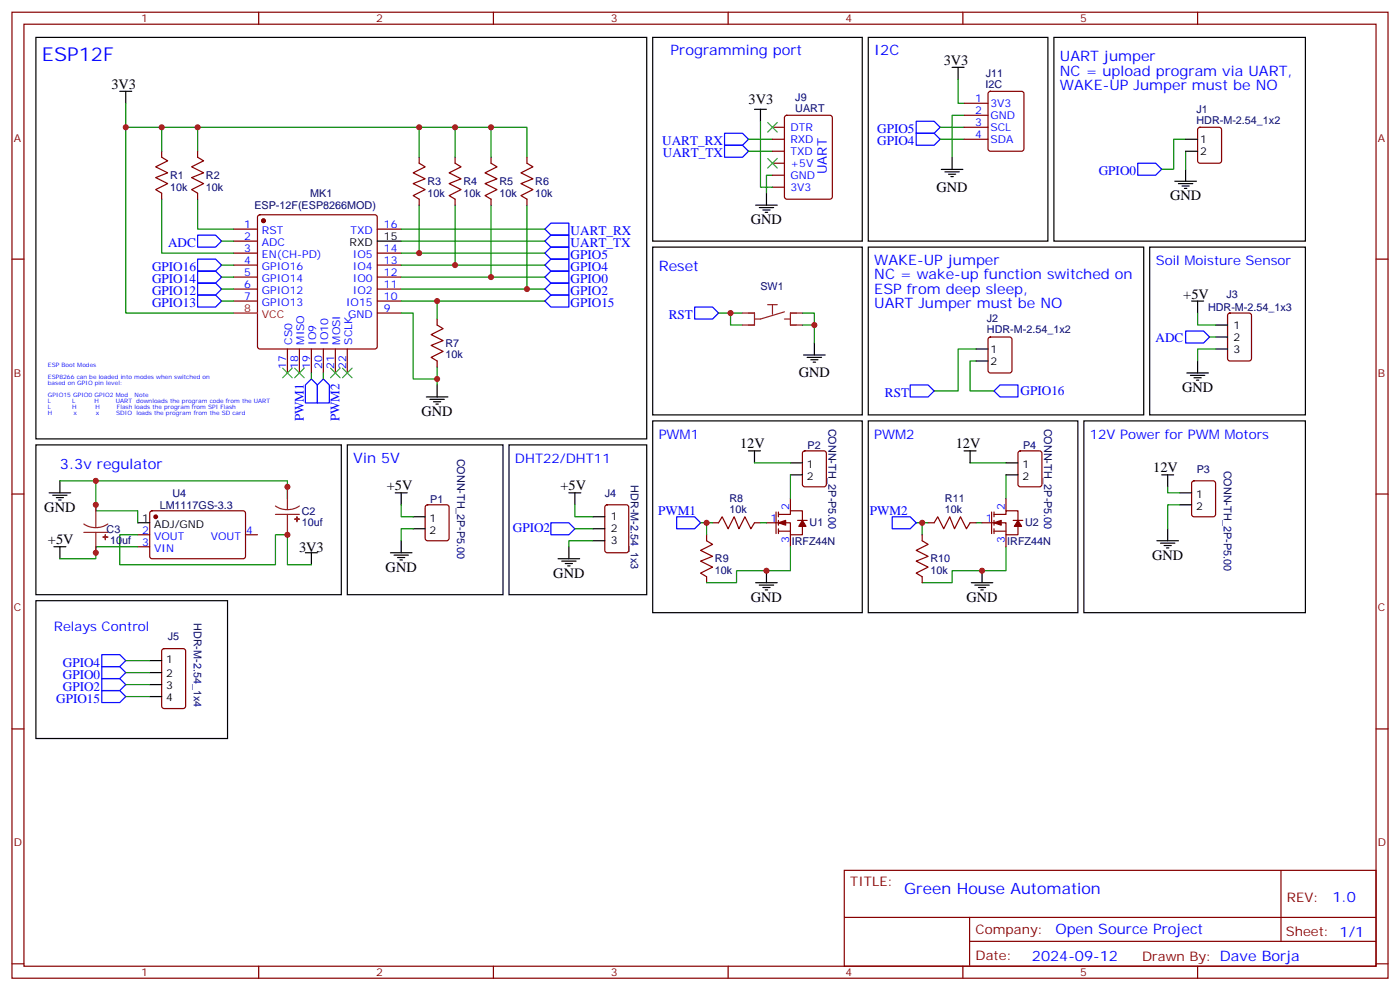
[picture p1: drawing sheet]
<svg xmlns="http://www.w3.org/2000/svg" width="412mm" height="292mm" viewBox="0 0 412 292" stroke-linecap="round" stroke-linejoin="round" font-family="sans-serif">
<g fill="none" stroke="#870000" stroke-width=".35">
<path d="M3.5 3.6h405.4v284.3h-405.4zM7.1 7.1h398.2v277.3h-398.2zM76.2 3.6v3.5M145.3 3.6v3.5M214.5 3.6v3.5M283.6 3.6v3.5M352.8 3.6v3.5M227.5 37.5h3.6M231.3 34.1l.5-.2h12.7l.6 .5 .1 23.5-.5 .7h-12.9l-.7-.4v-23.6zM284 37.5h7M284 30.4h7M284 33.9h7"/>
<path d="M291.3 27.1l.4-.2h9.2l.7 .4v16.5l-.4 .7h-9.5l-.6-.4-.1-16.5zM353 37.7l.5-.2h5.6l.7 .4v9.4l-.4 .7h-5.9l-.7-.4v-9.4zM47.6 44.5v1.8l1.8 1-3.5 1.8 3.5 1.8-3.5 1.4 3.5 1.7-3.5 1.8 1.7 1.1v1.7M58.2 44.5v1.8l1.8 1-3.6 1.8 3.6 1.8-3.6 1.4 3.6 1.7-3.6 1.8 1.8 1.1v1.7M123.5 46.3v1.7l1.7 1.1-3.5 1.8 3.5 1.7-3.5 1.4 3.5 1.8-3.5 1.8 1.8 1v1.8M134.1 46.3v1.7l1.7 1.1-3.5 1.8 3.5 1.7-3.5 1.4 3.5 1.8-3.5 1.8 1.8 1v1.8M144.6 46.3v1.7l1.8 1.1-3.5 1.8 3.5 1.7-3.5 1.4 3.5 1.8-3.5 1.8 1.7 1v1.8M155.2 46.3v1.7l1.8 1.1-3.5 1.8 3.5 1.7-3.5 1.4 3.5 1.8-3.5 1.8 1.7 1v1.8M227.5 41h3.6M227.5 44.5h3.6M227.5 48h3.6M227.5 51.6h3.6"/>
<path d="M227.5 55.1h3.6M284 41h7M3.5 76.3h3.6M68.8 67.5h7M68.8 71h7M68.8 74.5h7M68.8 78h7M76.1 63.4l.5-.2h33.8l.5 .2 .2 .5v38.1l-.2 .5-.5 .2h-33.8l-.5-.2-.3-.5v-38.1zM111.1 67.5h7.1M111.1 74.5h7.1M111.1 78h7.1M405.3 76.3h3.6"/>
<path d="M68.8 81.6h7M68.8 85.1h7M68.8 88.6h7M111.1 81.6h7.1M111.1 85.1h7.1M111.1 88.6h7.1M111.1 92.1h7.1M128.8 93.9v1.8l1.7 1-3.5 1.8 3.5 1.8-3.5 1.4 3.5 1.7-3.5 1.8 1.8 1.1v1.7M291.3 99.4l.4-.2h5.7l.6 .4 .1 9.5-.5 .6-5.9 .1-.6-.5-.1-9.4zM361.8 92.4l.5-.3h5.6l.7 .5 .1 13-.5 .6-5.9 .1-.6-.5-.1-12.9zM84.7 102.7v7.1M88.2 102.7v7.1"/>
<path d="M91.7 102.7v7.1M95.2 102.7v7.1M98.8 102.7v7.1M102.3 102.7v7.1M236.6 132.9l.5-.2h5.6l.7 .4v9.5l-.4 .6-5.9 .1-.7-.5v-9.4zM300.1 132.9l.5-.2h5.6l.7 .4v9.5l-.4 .6-5.9 .1-.7-.5v-9.4zM3.5 145.4h3.6M40.6 157.4h3.5M44.3 150.6l.5-.2h27.1l.4 .7v12.9l-.7 .5-27.1-.1-.4-.6v-12.7zM72.3 157.4h3.5M125.5 148.8l.4-.2h5.7l.6 .4 .1 9.5-.5 .6-5.9 .1-.6-.5-.1-9.4zM178.4 148.8l.5-.2h5.6l.7 .4v13l-.5 .6-5.8 .1-.7-.5v-12.9z"/>
<path d="M208.1 157.4v1.8l1.8 1-3.5 1.8 3.5 1.8-3.5 1.4 3.5 1.7-3.5 1.8 1.7 1.1v1.7M209.9 153.9h1.8l1-1.8 1.8 3.5 1.8-3.5 1.4 3.5 1.7-3.5 1.8 3.5 1-1.7h1.8M225.8 153.9h7v3.5h3.6v-3.5M228.6 150.7v6.4M229.3 151.4h3.5v-1h3.6v2.8M229.3 156.4h3.5M229.3 150.7v1.4M229.3 153.2v1.4M229.3 155.6v1.5M232.8 146.8v3.6M232.8 157.4v3.5M234.9 153.2h2.9"/>
<path d="M271.6 157.4v1.8l1.8 1-3.5 1.8 3.5 1.8-3.5 1.4 3.5 1.7-3.5 1.8 1.7 1.1v1.7M273.4 153.9h1.8l1-1.8 1.8 3.5 1.8-3.5 1.4 3.5 1.7-3.5 1.8 3.5 1.1-1.7h1.7M289.3 153.9h7v3.5h3.6v-3.5M292.1 150.7v6.4M292.8 151.4h3.5v-1h3.6v2.8M292.8 156.4h3.5M292.8 150.7v1.4M292.8 153.2v1.4M292.8 155.6v1.5M296.3 146.8v3.6M296.3 157.4v3.5M298.4 153.2h2.9"/>
<path d="M351.2 141.7l.5-.2h5.7l.6 .5 .1 9.4-.5 .7h-5.9l-.6-.4-.1-9.5zM405.3 145.4h3.6M40.6 160.9h3.5M47.9 191.1l.4-.2h5.7l.6 .5 .1 16.5-.5 .6-5.9 .1-.6-.5-.1-16.5zM3.5 214.6h3.6M405.3 214.6h3.6M248.7 256.2h156.6v28.2h-156.6zM377.3 256.2v20.9M248.7 270h156.5M285.6 277.1h119.6M285.6 270v14.1M3.5 283.7h3.6"/>
<path d="M76.2 284.4v3.5M145.3 284.4v3.5M214.5 284.4v3.5M283.6 284.4v3.5M352.8 284.4v3.5M405.3 283.7h3.6"/>
</g>
<g fill="#870000" stroke="#870000" stroke-width=".35">
<path d="M229.3 153.9l2.1-.7v1.4z"/>
<path d="M236.4 153.2l1 1.7h-2.1z"/>
<path d="M292.8 153.9l2.1-.7v1.4z"/>
<path d="M299.9 153.2l1 1.7h-2.1z"/>
<circle cx="45.9" cy="152.1" r=".53"/>
<circle cx="77.6" cy="65" r=".53"/>
</g>
<g fill="none" stroke="#000" stroke-width=".35">
<path d="M10.6 11h179.9v118.2h-179.9zM192.3 11h61.7v60h-61.7zM255.8 11h52.9v60h-52.9zM280.5 19.8h3.5M282.2 19.8v3.6M310.4 11h74.1v60h-74.1zM35.3 26.9h3.5M37 26.9v3.5M222.2 32.2h3.6M224 32.2v3.5M225.8 56.9v3.5M277.3 49.9h6.3"/>
<path d="M278.3 50.6h4.3M279.4 51.3h2.1M280.1 52h.7M280.5 46.3v3.6M346.1 53.3h6.3M347.1 54h4.3M348.2 54.8h2.1M348.9 55.5h.7M349.2 49.8v3.5M349.2 41h3.6M349.2 44.5h3.6M111.1 71h7.1"/>
<path d="M192.3 72.7h61.7v49.4h-61.7zM222.6 60.4h6.4M223.7 61.1h4.2M224.7 61.8h2.1M225.4 62.5h.7M255.8 72.7h81.1v49.4h-81.1zM338.7 72.7h45.8v49.4h-45.8zM351 88.6h3.5M352.8 88.6v3.5M358.1 95.7h3.5M358.1 99.2h3.5M125.6 116.8h6.3"/>
<path d="M126.6 117.5h4.3M127.7 118.3h2.1M128.4 119h.7M128.8 113.3v3.5M236.7 104.5h6.4M237.8 105.2h4.2M238.8 105.9h2.1M239.5 106.6h.7M239.9 101v3.5M287.5 102.7h3.5M287.5 106.3h3.5M349.6 109.8h6.4"/>
<path d="M350.7 110.5h4.2M351.7 111.2h2.1M352.4 111.9h.7M352.8 106.3v3.5M358.1 102.7h3.5M10.6 131h89.9v44h-89.9zM102.3 131h45.9v44h-45.9zM149.9 131h40.6v44h-40.6zM192.3 123.9h61.7v56.4h-61.7zM220.5 132.7h3.5M222.2 132.7v3.5M232.8 136.2h3.6"/>
<path d="M232.8 139.8h3.6M255.8 123.9h61.7v56.4h-61.7zM284 132.7h3.5M285.8 132.7v3.5M296.3 136.2h3.6M296.3 139.8h3.6M319.3 123.9h65.2v56.4h-65.2zM342.2 139.8h3.5M344 139.8v3.5M14.5 145.1h6.3M15.5 145.8h4.3M16.6 146.5h2.1"/>
<path d="M17.3 147.2h.7M17.6 141.5v3.6M40.6 153.9h3.5M116.4 145.1h3.5M118.2 145.1v3.5M118.2 159.2v3.5M121.7 152.1h3.5M121.7 155.6h3.5M167.6 145.1h3.5M169.3 145.1v3.5M174.6 152.1h3.6M174.6 155.6h3.6"/>
<path d="M174.6 159.2h3.6M340.8 159.2h6.3M341.8 159.9h4.3M344 155.6v3.6M347.5 145.1h3.5M347.5 148.6h3.5M10.6 176.8h56.4v40.6h-56.4zM15.9 160.9h3.5M17.6 160.9v3.6M90 162.7h3.5M91.7 162.7v3.5M115 162.7h6.4"/>
<path d="M116.1 163.4h4.2M117.1 164.1h2.1M117.8 164.8h.7M164.4 164.5h6.3M165.5 165.2h4.2M166.5 165.9h2.1M167.2 166.6h.7M167.6 160.9v3.6M222.6 171.5h6.4M223.7 172.2h4.2M224.7 172.9h2.1M225.4 173.6h.7"/>
<path d="M225.8 168v3.5M286.1 171.5h6.4M287.2 172.2h4.2M288.2 172.9h2.1M288.9 173.6h.7M289.3 168v3.5M342.9 160.6h2.1M343.6 161.3h.7M44.1 194.5h3.5M44.1 198h3.5M44.1 201.5h3.5M44.1 205h3.5"/>
</g>
<g fill="none" stroke="#008700" stroke-width=".35">
<path d="M37 37.5h21.2v7M37 30.4v61.7h31.8M47.6 37.5v7M58.2 37.5h97v8.8M123.5 37.5v8.8M134.1 37.5v8.8M144.6 37.5v8.8M224 35.7v19.4h3.5M276.9 37.5h7.1M282.2 23.4v7h1.8M284 33.9h-3.5v12.4M47.6 58.6v15.9h21.2"/>
<path d="M58.2 58.6v8.9h10.6M220.5 44.5h7M220.5 41h7M227.5 51.6h-1.7v5.3M276.9 41h7.1M349.2 41h-3.5v8.8h-3.5M349.2 44.5v5.3M65.3 78h3.5M65.3 71h3.5M118.2 67.5h42.3M118.2 71h42.3M123.5 60.4v14.1h-5.3"/>
<path d="M123.5 74.5h37M134.1 60.4v17.6h-15.9M134.1 78h26.4M144.6 60.4v21.2h-26.4M155.2 60.4v24.7h-37M65.3 81.6h3.5M65.3 88.6h3.5M65.3 85.1h3.5M118.2 92.1h3.5v19.4h7.1M118.2 88.6h10.6v5.3M128.8 88.6h31.7M144.6 81.6h15.9"/>
<path d="M155.2 85.1h5.3M211.7 92.1h7M215.2 92.1v3.6h3.5M236.4 92.1h3.5v8.9M236.4 95.7h3.5M352.8 92.1v3.6h5.3M356.3 99.2h1.8M91.7 109.8v1.7M95.2 109.8v1.7M128.8 108v5.3M287.5 102.7h-5.3v12.4h-7M287.5 106.3h-1.7v8.8h7"/>
<path d="M358.1 102.7h-5.3v3.6M222.2 136.2h10.6M232.8 139.8v7M285.8 136.2h10.5M296.3 139.8v7M17.6 141.5h10.6v8.9h12.4v3.5M28.2 141.5h56.5v5.3M40.6 157.4h-5.3v8.8h45.8v-8.8h3.6v8.8h7M118.2 148.6v3.5h3.5M121.7 155.6h-3.5v3.6M169.3 148.6v3.5h5.3M169.3 155.6h5.3"/>
<path d="M174.6 159.2h-7v1.7M206.4 153.9h1.7M209.9 153.9h-1.8v3.5M224 153.9h1.8M269.9 153.9h1.7M273.4 153.9h-1.8v3.5M287.5 153.9h1.8M344 143.3v1.8h3.5M347.5 148.6h-3.5v7M40.6 160.9h-12.4v3.6h-10.6M232.8 160.9v7.1h-15.8v3.5h-8.9M296.3 160.9v7.1h-15.8v3.5h-8.9"/>
<path d="M37 194.5h7.1M37 198h7.1M37 201.5h7.1M37 205h7.1"/>
</g>
<g fill="none" stroke="#00f" stroke-width=".35">
<path d="M213.4 39.2h5.3l1.8 1.8-1.8 1.8h-5.3zM269.9 35.7h5.3l1.7 1.8-1.7 1.7h-5.3zM269.9 39.2h5.3l1.7 1.8-1.7 1.8h-5.3zM213.4 42.8h5.3l1.8 1.7-1.8 1.8h-5.3zM335.1 48h5.3l1.8 1.8-1.8 1.8h-5.3zM58.2 76.3h5.3l1.8 1.7-1.8 1.8h-5.3zM58.2 79.8h5.3l1.8 1.8-1.8 1.7h-5.3zM58.2 69.2h5.3l1.8 1.8-1.8 1.7h-5.3zM162.3 65.7h5.3v3.5h-5.3l-1.8-1.7zM162.3 69.2h5.3v3.5h-5.3l-1.8-1.7zM162.3 72.7h5.3v3.6h-5.3l-1.8-1.8zM162.3 76.3h5.3v3.5h-5.3l-1.8-1.8z"/>
<path d="M162.3 79.8h5.3v3.5h-5.3l-1.8-1.7zM58.2 83.3h5.3l1.8 1.8-1.8 1.8h-5.3zM58.2 86.9h5.3l1.8 1.7-1.8 1.8h-5.3zM162.3 86.9h5.3v3.5h-5.3l-1.8-1.8zM162.3 83.3h5.3v3.6h-5.3l-1.8-1.8zM204.6 90.4h5.3l1.8 1.7-1.8 1.8h-5.3zM349.2 97.4h5.3l1.8 1.8-1.8 1.8h-5.3zM91.7 111.5l1.8 1.8v5.3h-3.5v-5.3zM95.2 111.5l1.8 1.8v5.3h-3.5v-5.3zM268.1 113.3h5.3l1.8 1.8-1.8 1.7h-5.3zM292.8 115.1l1.8-1.8h5.3v3.5h-5.3zM162.3 153.9h5.3l1.7 1.7-1.7 1.8h-5.3z"/>
<path d="M199.3 152.1h5.3l1.8 1.8-1.8 1.7h-5.3zM262.8 152.1h5.3l1.8 1.8-1.8 1.7h-5.3zM30 199.7h5.3l1.7 1.8-1.7 1.8h-5.3zM30 196.2h5.3l1.7 1.8-1.7 1.7h-5.3zM30 192.7h5.3l1.7 1.8-1.7 1.7h-5.3zM30 203.3h5.3l1.7 1.7-1.7 1.8h-5.3z"/>
</g>
<path d="M226.1 36.1l2.9 2.8M229 36.1l-2.9 2.8M226.1 46.6l2.9 2.9M229 46.6l-2.9 2.9M83.3 108.4l2.8 2.8M86.1 108.4l-2.8 2.8M86.8 108.4l2.8 2.8M89.6 108.4l-2.8 2.8M97.4 108.4l2.8 2.8M100.2 108.4l-2.8 2.8M100.9 108.4l2.8 2.8M103.7 108.4l-2.8 2.8" fill="none" stroke="#3c3" stroke-width=".35"/>
<g fill="none" stroke="#8c2424" stroke-width=".35">
<path d="M218.7 92.1h3.5v3.6h-3.5M226.1 89.7h2.9M227.5 89.7v2.8M231.1 91.8l-7.1 2.1h-1.8M231.1 93.9h1.7M236.4 92.1h-3.6v3.6h3.6M24.7 154.2l1.7 .9 1.8 .2M24.7 156.7h7M28.2 148.6v6.7M28.2 156.7v6M31.7 154.2l-1.6 .9-1.9 .2M81.1 148.9l1.7 .9 1.9 .2"/>
<path d="M81.1 151.4h7.1M84.7 143.3v6.7M84.7 151.4v6M88.2 148.9l-1.7 .9-1.8 .2"/>
</g>
<path d="M68.8 92.1h7" fill="none" stroke="#f00" stroke-width=".35"/>
<g fill="#8c2424" stroke="#8c2424" stroke-width=".35">
<path d="M86.8 152.8h1.4z"/>
<path d="M87.5 152.1v1.4z"/>
<path d="M30.3 158.1h1.4z"/>
<path d="M31 157.4v1.4z"/>
</g>
<g fill="#c00">
<circle cx="28.2" cy="141.5" r=".88"/>
<circle cx="215.2" cy="92.1" r=".88"/>
<circle cx="128.8" cy="88.6" r=".88"/>
<circle cx="128.8" cy="111.5" r=".88"/>
<circle cx="37" cy="37.5" r=".88"/>
<circle cx="134.1" cy="78" r=".88"/>
<circle cx="239.9" cy="95.7" r=".88"/>
<circle cx="58.2" cy="37.5" r=".88"/>
<circle cx="144.6" cy="81.6" r=".88"/>
<circle cx="155.2" cy="85.1" r=".88"/>
<circle cx="144.6" cy="37.5" r=".88"/>
<circle cx="134.1" cy="37.5" r=".88"/>
<circle cx="123.5" cy="37.5" r=".88"/>
<circle cx="47.6" cy="37.5" r=".88"/>
<circle cx="123.5" cy="74.5" r=".88"/>
<circle cx="84.7" cy="157.4" r=".88"/>
<circle cx="84.7" cy="143.3" r=".88"/>
<circle cx="28.2" cy="162.7" r=".88"/>
<circle cx="28.2" cy="148.6" r=".88"/>
<circle cx="225.8" cy="168" r=".88"/>
<circle cx="208.1" cy="153.9" r=".88"/>
<circle cx="271.6" cy="153.9" r=".88"/>
<circle cx="289.3" cy="168" r=".88"/>
</g>
<text font-size="5.6" fill="#00f" x="12.3" y="18.1">ESP12F</text>
<text font-size="4.6" fill="#00f" x="266.3" y="263.2">Green House Automation</text>
<g font-size="4.2" fill="#00f">
<text x="197.6" y="16.3">Programming port</text>
<text x="257.5" y="16.3">I2C</text>
<text x="312.2" y="18.1">UART jumper</text>
<text x="312.2" y="22.3">NC = upload program via UART,</text>
<text x="312.2" y="26.5">WAKE-UP Jumper must be NO</text>
<text x="194" y="79.8">Reset</text>
<text x="257.5" y="78">WAKE-UP jumper</text>
<text x="257.5" y="82.3">NC = wake-up function switched on</text>
<text x="257.5" y="86.5">ESP from deep sleep,</text>
<text x="257.5" y="90.7">UART Jumper must be NO</text>
<text x="104.1" y="136.2">Vin 5V</text>
<text x="17.6" y="138">3.3v regulator</text>
<text x="392.5" y="265.4">1.0</text>
<text x="310.9" y="275">Open Source Project</text>
<text x="304" y="282.8">2024-09-12</text>
</g>
<g font-size="4.2">
<text x="278" y="19.1">3V3</text>
<text x="32.8" y="26.2">3V3</text>
<text x="220.5" y="30.7">3V3</text>
<text x="275.9" y="56.6">GND</text>
<text x="344.7" y="59">GND</text>
<text x="221.2" y="66">GND</text>
<text x="348.5" y="87.9">+5V</text>
<text x="235.3" y="111.1">GND</text>
<text x="348.2" y="115.4">GND</text>
<text x="124.2" y="122.5">GND</text>
<text x="218" y="132">12V</text>
<text x="281.5" y="132">12V</text>
<text x="339.7" y="139.1">12V</text>
<text x="113.9" y="144.4">+5V</text>
<text x="165.1" y="144.4">+5V</text>
<text x="13.1" y="150.7">GND</text>
<text x="14.1" y="160.2">+5V</text>
<text x="88.1" y="162.4">3V3</text>
<text x="339.4" y="164.8">GND</text>
<text x="113.6" y="168.3">GND</text>
<text x="163" y="170.1">GND</text>
<text x="221.2" y="177.2">GND</text>
<text x="284.7" y="177.2">GND</text>
</g>
<g font-size="3.9" fill="#00f">
<text x="258.4" y="39.2">GPIO5</text>
<text x="195.1" y="42.8">UART_RX</text>
<text x="195.3" y="46.3">UART_TX</text>
<text x="258.4" y="42.8">GPIO4</text>
<text x="243.6" y="51.3" transform="rotate(-90 243.6 51.3)">UART</text>
<text x="323.7" y="51.6">GPIO0</text>
<text x="168.1" y="69.2">UART_RX</text>
<text x="49.5" y="72.7">ADC</text>
<text x="168.1" y="72.7">UART_TX</text>
<text x="168.1" y="76.3">GPIO5</text>
<text x="44.8" y="79.8">GPIO16</text>
<text x="44.8" y="83.3">GPIO14</text>
<text x="168.1" y="79.8">GPIO4</text>
<text x="168.1" y="83.3">GPIO0</text>
<text x="340.4" y="78">Soil Moisture Sensor</text>
<text x="44.8" y="86.9">GPIO12</text>
<text x="168.1" y="86.9">GPIO2</text>
<text x="44.8" y="90.4">GPIO13</text>
<text x="168.1" y="90.4">GPIO15</text>
<text x="197" y="93.9">RST</text>
<text x="340.4" y="100.5">ADC</text>
<text x="260.7" y="116.8">RST</text>
<text x="300.6" y="116.4">GPIO16</text>
<text x="89.5" y="124" transform="rotate(-90 89.5 124)">PWM1</text>
<text x="100" y="124" transform="rotate(-90 100 124)">PWM2</text>
<text x="194" y="129.2">PWM1</text>
<text x="257.5" y="129.2">PWM2</text>
<text x="321" y="129.2">12V Power for PWM Motors</text>
<text x="151.7" y="136.2">DHT22/DHT11</text>
<text x="193.9" y="151.6">PWM1</text>
<text x="256.2" y="151.7">PWM2</text>
<text x="151.1" y="156.5">GPIO2</text>
<text x="15.9" y="185.6">Relays Control</text>
<text x="18.5" y="196.2">GPIO4</text>
<text x="18.5" y="203.3">GPIO2</text>
<text x="18.5" y="199.7">GPIO0</text>
<text x="16.6" y="206.8">GPIO15</text>
</g>
<g font-size="3.9" fill="#800">
<text x="250.5" y="260.8">TITLE:</text>
<text x="379.1" y="265.4">REV:</text>
<text x="287.4" y="275">Company:</text>
<text x="378.7" y="275.6">Sheet: 1/1</text>
<text x="287.4" y="282.6">Date:</text>
<text x="336.4" y="282.7">Drawn By: Dave Borja</text>
</g>
<g font-size="3.2" fill="#800">
<text x="41.6" y="6.6">1</text>
<text x="110.8" y="6.6">2</text>
<text x="179.9" y="6.6">3</text>
<text x="249.1" y="6.6">4</text>
<text x="318.2" y="6.6">5</text>
<text x="4.1" y="41.7">A</text>
<text x="405.9" y="41.7">A</text>
<text x="4.1" y="110.8">B</text>
<text x="405.9" y="110.8">B</text>
<text x="4.1" y="180">C</text>
<text x="405.9" y="180">C</text>
<text x="4.1" y="249.1">D</text>
<text x="405.9" y="249.1">D</text>
<text x="41.6" y="287.4">1</text>
<text x="110.8" y="287.4">2</text>
<text x="179.9" y="287.4">3</text>
<text x="249.1" y="287.4">4</text>
<text x="318.2" y="287.4">5</text>
</g>
<g font-size="3.2" fill="#000080">
<text x="290.4" y="22.6">J11</text>
<text x="234.3" y="29.7">J9</text>
<text x="290.3" y="25.8">I2C</text>
<text x="234.3" y="32.9">UART</text>
<text x="352.4" y="33.1">J1</text>
<text x="352.4" y="36.4">HDR-M-2.54_1x2</text>
<text x="50.1" y="52.7">R1</text>
<text x="60.7" y="52.7">R2</text>
<text x="50.1" y="56.1">10k</text>
<text x="60.7" y="56.1">10k</text>
<text x="91.4" y="58">MK1</text>
<text x="125.9" y="57.9">10k</text>
<text x="125.9" y="54.4">R3</text>
<text x="136.5" y="57.9">10k</text>
<text x="136.5" y="54.4">R4</text>
<text x="147.1" y="57.9">10k</text>
<text x="147.1" y="54.4">R5</text>
<text x="157.7" y="57.9">10k</text>
<text x="157.7" y="54.4">R6</text>
<text x="74.9" y="61.5">ESP-12F(ESP8266MOD)</text>
<text x="224" y="85.4">SW1</text>
<text x="361.3" y="87.6">J3</text>
<text x="290.7" y="94.9">J2</text>
<text x="355.8" y="91.5">HDR-M-2.54_1x3</text>
<text x="290.7" y="98.1">HDR-M-2.54_1x2</text>
<text x="131.2" y="105.5">10k</text>
<text x="131.2" y="102.1">R7</text>
<text x="244.1" y="126.2" transform="rotate(90 244.1 126.2)">CONN-TH_2P-P5.00</text>
<text x="307.6" y="126.2" transform="rotate(90 307.6 126.2)">CONN-TH_2P-P5.00</text>
<text x="134.7" y="135" transform="rotate(90 134.7 135)">CONN-TH_2P-P5.00</text>
<text x="237.9" y="132.1">P2</text>
<text x="301.4" y="132.1">P4</text>
<text x="185.8" y="142.8" transform="rotate(90 185.8 142.8)">HDR-M-2.54_1x3</text>
<text x="352.5" y="139.1">P3</text>
<text x="360.5" y="138.5" transform="rotate(90 360.5 138.5)">CONN-TH_2P-P5.00</text>
<text x="47" y="149.7">LM1117GS-3.3</text>
<text x="50.8" y="146.2">U4</text>
<text x="126.7" y="148">P1</text>
<text x="178.2" y="146.2">J4</text>
<text x="214.9" y="147.6">R8</text>
<text x="278.4" y="147.6">R11</text>
<text x="88.9" y="154.9">10uf</text>
<text x="88.9" y="151.5">C2</text>
<text x="214.9" y="151.1">10k</text>
<text x="238.5" y="154.9">U1</text>
<text x="278.4" y="151.1">10k</text>
<text x="302" y="154.9">U2</text>
<text x="31.4" y="156.8">C3</text>
<text x="32.5" y="160.1">10uf</text>
<text x="233.2" y="160.3">IRFZ44N</text>
<text x="296.7" y="160.3">IRFZ44N</text>
<text x="210.6" y="165.6">R9</text>
<text x="274.1" y="165.6">R10</text>
<text x="210.6" y="169">10k</text>
<text x="274.1" y="169">10k</text>
<text x="57.1" y="183.4" transform="rotate(90 57.1 183.4)">HDR-M-2.54_1x4</text>
<text x="49.4" y="188.5">J5</text>
</g>
<g font-size="3.2" fill="#00f">
<text x="287.3" y="30.1">1</text>
<text x="287.3" y="33.6">2</text>
<text x="291.7" y="31.5">3V3</text>
<text x="291.7" y="35">GND</text>
<text x="232.8" y="38.5">DTR</text>
<text x="287.3" y="37.1">3</text>
<text x="287.3" y="40.6">4</text>
<text x="291.7" y="38.5">SCL</text>
<text x="232.8" y="42.1">RXD</text>
<text x="232.8" y="45.6">TXD</text>
<text x="291.7" y="42.1">SDA</text>
<text x="232.8" y="49.1">+5V</text>
<text x="232.8" y="52.6">GND</text>
<text x="232.8" y="56.2">3V3</text>
<text x="71.9" y="67.1">1</text>
<text x="71.9" y="70.6">2</text>
<text x="77.2" y="68.9">RST</text>
<text x="103.2" y="68.9">TXD</text>
<text x="113.1" y="67.1">16</text>
<text x="71.9" y="74.2">3</text>
<text x="71.9" y="77.7">4</text>
<text x="77.2" y="72.4">ADC</text>
<text x="77.2" y="75.9">EN(CH-PD)</text>
<text x="104" y="75.9">IO5</text>
<text x="113.1" y="77.7">13</text>
<text x="113.1" y="74.2">14</text>
<text x="71.9" y="81.2">5</text>
<text x="77.2" y="79.4">GPIO16</text>
<text x="77.2" y="83">GPIO14</text>
<text x="104" y="83">IO0</text>
<text x="104" y="79.4">IO4</text>
<text x="113.1" y="81.2">12</text>
<text x="71.9" y="84.7">6</text>
<text x="71.9" y="88.3">7</text>
<text x="77.2" y="86.5">GPIO12</text>
<text x="104" y="86.5">IO2</text>
<text x="113.1" y="88.3">10</text>
<text x="113.1" y="84.7">11</text>
<text x="77.2" y="90">GPIO13</text>
<text x="102" y="90">IO15</text>
<text x="102.5" y="93.6">GND</text>
<text x="113.1" y="91.8">9</text>
<text x="86.1" y="101.4" transform="rotate(-90 86.1 101.4)">CS0</text>
<text x="89.6" y="101.4" transform="rotate(-90 89.6 101.4)">MISO</text>
<text x="93.1" y="101.4" transform="rotate(-90 93.1 101.4)">IO9</text>
<text x="96.7" y="101.4" transform="rotate(-90 96.7 101.4)">IO10</text>
<text x="100.2" y="101.4" transform="rotate(-90 100.2 101.4)">MOSI</text>
<text x="103.7" y="101.4" transform="rotate(-90 103.7 101.4)">SCLK</text>
<text x="84.3" y="108.7" transform="rotate(-90 84.3 108.7)">17</text>
<text x="87.8" y="108.7" transform="rotate(-90 87.8 108.7)">18</text>
<text x="91.4" y="108.7" transform="rotate(-90 91.4 108.7)">19</text>
<text x="94.9" y="108.7" transform="rotate(-90 94.9 108.7)">20</text>
<text x="98.4" y="108.7" transform="rotate(-90 98.4 108.7)">21</text>
<text x="102" y="108.7" transform="rotate(-90 102 108.7)">22</text>
<text x="226.9" y="153.5">1</text>
<text x="232.5" y="150" transform="rotate(-90 232.5 150)">2</text>
<text x="290.4" y="153.5">1</text>
<text x="296" y="150" transform="rotate(-90 296 150)">2</text>
<text x="41.9" y="157.1">2</text>
<text x="41.9" y="160.6">3</text>
<text x="45.4" y="158.8">VOUT</text>
<text x="62.1" y="158.8">VOUT</text>
<text x="72.5" y="157.1">4</text>
<text x="232.5" y="159.8" transform="rotate(-90 232.5 159.8)">3</text>
<text x="296" y="159.8" transform="rotate(-90 296 159.8)">3</text>
<text x="45.4" y="162.3">VIN</text>
</g>
<g font-size="3.2">
<text x="353.5" y="42.1">1</text>
<text x="353.5" y="45.6">2</text>
<text x="113.1" y="70.6">15</text>
<text x="103" y="72.4">RXD</text>
<text x="363.4" y="96.7">1</text>
<text x="363.4" y="100.3">2</text>
<text x="291.7" y="103.8">1</text>
<text x="291.7" y="107.3">2</text>
<text x="363.4" y="103.8">3</text>
<text x="237.7" y="137.7">1</text>
<text x="301.2" y="137.7">1</text>
<text x="237.7" y="141.2">2</text>
<text x="301.2" y="141.2">2</text>
<text x="352.3" y="146.5">1</text>
<text x="41.9" y="153.5">1</text>
<text x="45.4" y="155.3">ADJ/GND</text>
<text x="126.5" y="153.5">1</text>
<text x="179.9" y="153.2">1</text>
<text x="352.3" y="150">2</text>
<text x="126.5" y="157.1">2</text>
<text x="179.9" y="160.2">3</text>
<text x="179.9" y="156.7">2</text>
<text x="48.9" y="195.2">1</text>
<text x="48.9" y="199.4">2</text>
<text x="48.9" y="202.9">3</text>
<text x="48.9" y="206.4">4</text>
</g>
<g font-size="3.2" fill="#f00">
<text x="71.9" y="91.8">8</text>
<text x="77.2" y="93.6">VCC</text>
</g>
<g font-size="1.8" fill="#00f">
<text x="14.1" y="108">ESP Boot Modes</text>
<text x="14.1" y="111.5">ESP8266 can be loaded into modes when switched on</text>
<text x="14.1" y="113.3">based on GPIO pin level:</text>
<text x="14.1" y="116.8">GPIO15 GPIO0 GPIO2 Mod</text>
<text x="14.1" y="118.6">L</text>
<text x="21.3" y="118.6">L</text>
<text x="27.8" y="118.6">H</text>
<text x="34.1" y="118.6">UART</text>
<text x="39.6" y="116.8">Note</text>
<text x="40.2" y="118.6">downloads the program code from the UART</text>
<text x="14.1" y="120.4">L</text>
<text x="14.1" y="122.1">H</text>
<text x="21.3" y="120.4">H</text>
<text x="21.6" y="122.1">x</text>
<text x="28.2" y="120.4">H</text>
<text x="28.2" y="122.1">x</text>
<text x="34.2" y="122.1">SDIO</text>
<text x="34.5" y="120.4">Flash loads the program from SPI Flash</text>
<text x="40.2" y="122.1">loads the program from the SD card</text>
</g>
</svg>
